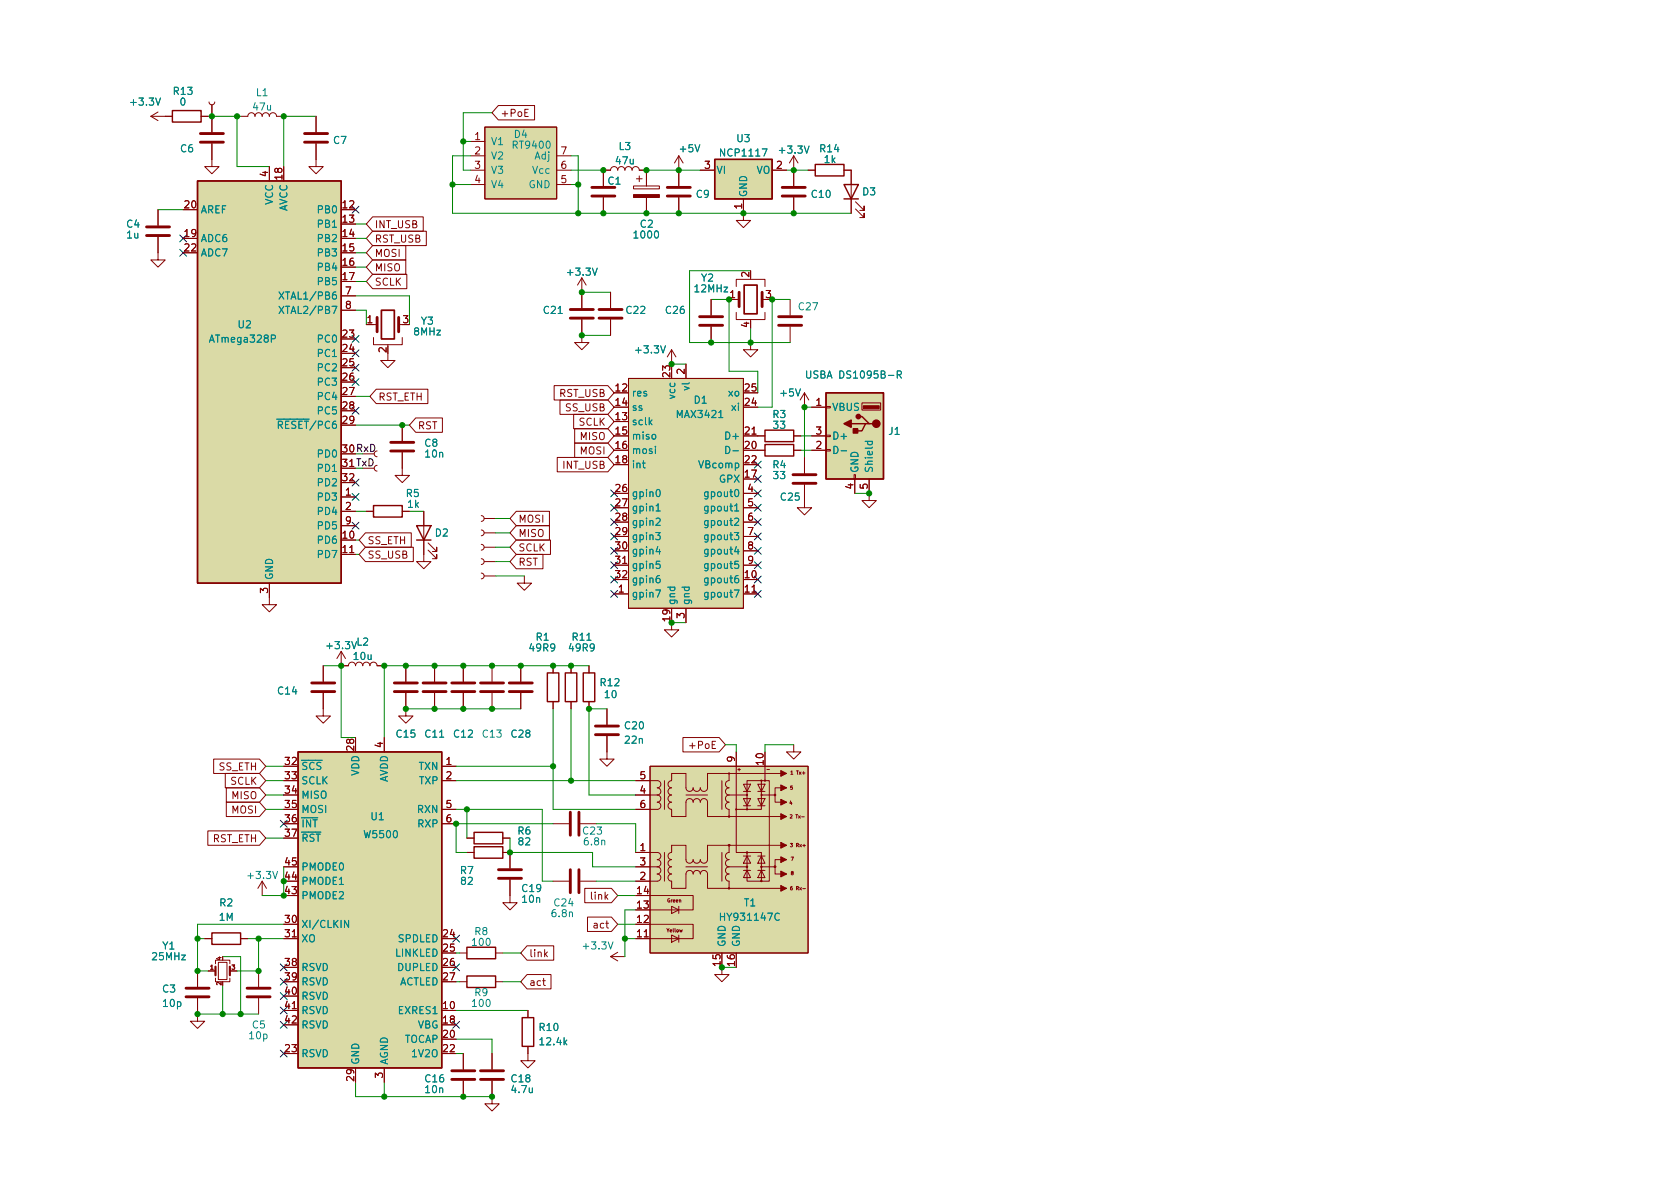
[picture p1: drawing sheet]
<svg xmlns="http://www.w3.org/2000/svg" width="297mm" height="210mm" viewBox="0 0 297 210" stroke-linecap="round" stroke-linejoin="round" font-family="sans-serif">
<g fill="none" stroke="#840000" stroke-width=".25">
<path d="M30.5 19.6h5.1v2h-5.1zM34.9 32h25.4v71.1h-25.4zM126.4 28.2h10.1v7h-10.1zM144.1 29.1h5.1v2h-5.1zM149.2 32.6h2.6l-1.3 2.6zM149.2 35.2h2.6M135.3 76.1h5v2h-5zM135.3 78.6h5v2h-5zM146 69.5h10.2v15.2h-10.2zM150.5 74.9h2.5M151.8 73.7h.6l1.3 1.2h.6M153.7 74.9h-.7l-.6 1.3h-1.3"/>
<path d="M66 89.4h5.1v2h-5.1zM73.7 93h2.5l-1.3 2.5zM73.7 95.5h2.5M96.8 119h2v5.1h-2zM99.9 119h2.1v5.1h-2.1zM103.1 119h2.1v5.1h-2.1zM52.7 133h25.4v55.8h-25.4zM83.8 147.2h5.1v2h-5.1zM83.8 149.7h5.1v2.1h-5.1zM37.5 165h5v2h-5zM82.5 167.5h5.1v2h-5.1zM82.5 172.6h5.1v2h-5.1z"/>
<path d="M92.3 180h2.1v5h-2.1z"/>
</g>
<g fill="none" stroke="#840000" stroke-width=".18">
<path d="M27.9 19.8l-1.2 .8M37 18l.1 .4 .4 .1 .3-.1 .2-.4M37.5 18.6v4.8M88.1 18.7h6.4v2.5h-6.4l-1.1-1.3zM93.4 19.3h-.6v1.3h.6M26.7 20.6l1.2 .7M26.7 20.6h3.8M27.9 37.1v2.8M32.4 37.1h2.5M35.6 20.6h1.2M37.5 25.4v4.1h1.2l-1.2 1.2-1.3-1.2h1.3M42.5 20.6h1.3a.64 .64 0 0 1 .6-.7 .64 .64 0 0 1 .7 .7 .64 .64 0 0 1 .6-.7 .64 .64 0 0 1 .7 .7 .64 .64 0 0 1 .6-.7 .64 .64 0 0 1 .6 .7 .64 .64 0 0 1 .7-.7 .64 .64 0 0 1 .6 .7h1.3"/>
<path d="M47.6 29.5v2.5M50.2 29.5v2.5M55.9 25.4v4.1h1.2l-1.2 1.2-1.3-1.2h1.3M55.9 20.6v2.8M60.3 37.1h2.6M60.3 39.6h2.6M65.9 38.3h8.9v2.6h-8.9l-1.1-1.3zM83.2 30.1h2.5M83.2 25h2.5M83.2 27.6h2.5M83.2 32.6h2.5M85.7 22.5h12.7v12.7h-12.7z"/>
<path d="M95.9 22.5h.1M98.4 30.1h2.6M98.4 27.6h2.6M98.4 32.6h2.6M106.7 32.9v-2.8h1.2a.64 .64 0 0 1 .7-.6 .64 .64 0 0 1 .6 .6 .64 .64 0 0 1 .7-.6 .64 .64 0 0 1 .6 .6 .64 .64 0 0 1 .6-.6 .64 .64 0 0 1 .7 .6 .64 .64 0 0 1 .6-.6 .64 .64 0 0 1 .6 .6h1.3v2.8M106.7 34.9v2.8M112 32.9h4.6v.5h-4.6zM112.5 31.6h1M113 31.1v1M114.3 34.9v2.8M120 27.6v5.3M120 34.9v2.8"/>
<path d="M120 27.6l-.7 1.2M120 27.6l.8 1.2M123.8 30.1h2.6M131.4 35.2v3.8h1.3l-1.3 1.3-1.2-1.3h1.2M136.5 30.1h2.6M140.3 27.6v5.3M140.3 34.9v2.8M140.3 27.6l-.7 1.2M140.3 27.6l.8 1.2M142.9 30.1h1.2M149.2 30.1h1.3v7.6M151.3 37l1.5 1.5v-.8v.8h-.8"/>
<path d="M151.3 35.7l1.5 1.5v-.8v.8h-.8M27.9 41.9v4.1h1.3l-1.3 1.2-1.2-1.2h1.2M32.4 42.2h2.5M32.4 44.7h2.5M60.3 42.2h2.6M60.3 44.7h2.6M60.3 47.2h2.6M60.3 49.8h2.6M60.3 59.9h2.6M60.3 52.3h2.6M60.3 54.9h2.6M64.8 57.4h1.9"/>
<path d="M65.9 43.4h5.8v2.6h-5.8l-1.1-1.3zM65.9 40.9h9.5v2.5h-9.5l-1.1-1.2zM65.9 46h5.8v2.5h-5.8l-1.1-1.3zM65.9 48.5h6v2.5h-6l-1.1-1.2zM66 59.7v1.3h5.1v-1.3M70.5 57.4h.6M102.9 56.5v4.1h1.2l-1.2 1.2-1.3-1.2h1.3M102.9 49.1v5.4M102.9 49.1l-.8 1.3M102.9 49.1l.7 1.3M107.9 51.7v2.8M107.9 56.5v2.8"/>
<path d="M125.7 53v2.7M125.7 57.8v2.8M128.9 53h1.8M130.2 55.2v1.3h5.1v-1.3M130.2 50.7v-1.3h5.1v1.3M132.7 56.5v.3M139.7 53v2.7M139.7 57.8v2.8M60.3 62.5h2.6M60.3 65h2.6M60.3 67.6h2.6M60.3 70.1h2.6"/>
<path d="M60.3 72.6h2.6M60.3 75.2h2.6M66.5 68.8h9.1v2.6h-9.1l-1.1-1.3zM66.7 79.8l-.4 .1-.1 .4 .1 .3 .4 .2M68.6 62.5v1.2h1.2l-1.2 1.3-1.3-1.3h1.3M68.6 61v.2M71.1 75.2v2.8M73.5 73.9h4.7v2.5h-4.7l-1.1-1.2zM98 68.2h9.5l1.1 1.3-1.1 1.2h-9.5zM99 70.7h8.5l1.1 1.3-1.1 1.3h-8.5zM101.4 73.3h6.1l1.1 1.2-1.1 1.3h-6.1zM101.6 78.4h5.9l1.1 1.2-1.1 1.3h-5.9z"/>
<path d="M101.6 75.8h5.9l1.1 1.3-1.1 1.3h-5.9zM108.6 77.1h2.5M108.6 72h2.5M108.6 79.6h2.5M108.6 69.5h2.5M108.6 74.5h2.5M111.1 66.9h20.3v40.7h-20.3zM112.4 68.2h.1M118.7 61.8l-.7 1.3M118.7 61.8v5.1M118.7 61.8l.8 1.3M121.3 64.4v2.5"/>
<path d="M131.4 77.1h3.9M131.4 72h2.6M131.4 79.6h3.9M131.4 69.5h2.6M132.7 60.6v1.2h1.3l-1.3 1.3-1.3-1.3h1.3M133 76.8h.7M140.3 77.1h1.3M140.3 79.6h1.3M142.2 69.5l-.7 1.2M142.2 69.5v2.5M142.2 69.5l.8 1.2M143.5 77.1h2.5"/>
<path d="M143.5 72h2.5M143.5 79.6h2.5M146 79.5h.8v.3h-.8zM146 77h.8v.2h-.8zM146 71.9h.8v.2h-.8zM152.4 71.2h3.3v1.3h-3.3zM60.3 87.9h2.6M60.3 95.5h2.6M60.3 98h2.6M60.3 90.4h2.6M60.3 85.3h2.6M60.3 93h2.6"/>
<path d="M61.8 97.7h.8M64.6 94.2h8.1v2.6h-8.1l-1.1-1.3zM64.6 96.8h8.5v2.5h-8.5l-1.1-1.3zM64.8 90.4h1.2M66.7 82.3l-.4 .1-.1 .4 .1 .4 .4 .1M71.1 80v4.1h1.3l-1.3 1.2-1.3-1.2h1.3M71.1 90.4h1.3M74.9 90.4v8.9h1.3l-1.3 1.3-1.2-1.3h1.2M75.7 97.3l1.5 1.5v-.8v.8h-.7M75.7 96l1.5 1.5v-.7v.7h-.7M85.1 96.3l.3 .1 .2 .4-.2 .3-.3 .2M85.1 91.2l.3 .1 .2 .4-.2 .3-.3 .2"/>
<path d="M85.1 93.7l.3 .2 .2 .3-.2 .4-.3 .1M85.1 98.8l.3 .1 .2 .4-.2 .4-.3 .1M85.6 96.8h2M85.6 91.7h2M85.6 94.2h2M85.6 99.3h2M91.3 98h4.7v2.6h-4.7l-1.1-1.3zM91.3 95.5h6v2.5h-6l-1.1-1.2zM91.3 90.4h5.8v2.6h-5.8l-1.1-1.3zM91.3 93h5.8v2.5h-5.8l-1.1-1.3zM98.5 80.9h9l1.1 1.3-1.1 1.2h-9zM108.6 82.2h2.5"/>
<path d="M108.6 87.2h2.5M108.6 89.8h2.5M108.6 92.3h2.5M108.6 94.9h2.5M108.6 97.4h2.5M108.6 99.9h2.5M110.1 99.6h.7M131.4 84.7h2.6M131.4 82.2h2.6M131.4 87.2h2.6M131.4 89.8h2.6M131.4 92.3h2.6"/>
<path d="M131.4 94.9h2.6M131.4 97.4h2.6M131.4 99.9h2.6M142.2 85.7v4.1h1.3l-1.3 1.3-1.2-1.3h1.2M142.2 80.9v2.8M151 83.9h.3v.8h-.3zM151.1 84.7v2.5M153.7 84.7v3.8h1.2l-1.2 1.3-1.3-1.3h1.3M47.6 103.1v3.8h1.3l-1.3 1.3-1.2-1.3h1.2M57.1 117.7v2.8M60.3 115.2v2.5h1.3a.64 .64 0 0 1 .6-.6 .64 .64 0 0 1 .7 .6M60.3 115.2l-.7 1.3"/>
<path d="M60.3 115.2l.8 1.3M65.4 117.7a.64 .64 0 0 1 .6-.6 .64 .64 0 0 1 .7 .6h1.2M71.8 117.7v2.8M76.8 117.7v2.8M81.9 117.7v2.8M85.1 101.3l.3 .2 .2 .3-.2 .4-.3 .2M85.6 101.8h2M87 117.7v2.8M92.1 117.7v2.8M92.7 101.8v1.3h1.3l-1.3 1.3-1.3-1.3h1.3M97.8 117.7v1.3M101 117.7v1.3"/>
<path d="M104.1 117.7v1.3M108.6 105h2.5M108.6 102.5h2.5M118.7 107.6v3.8h1.3l-1.3 1.2-1.2-1.2h1.2M121.3 107.6v2.5M131.4 105h2.6M131.4 102.5h2.6M133 104.7h.7M37.8 134.2h8.1l1.1 1.3-1.1 1.3h-8.1zM39.8 136.8h6.1l1.1 1.2-1.1 1.3h-6.1zM40 139.3h5.9l1.1 1.3-1.1 1.3h-5.9zM50.2 135.5h2.5"/>
<path d="M50.2 138h2.5M57.1 122.5v4.1h1.3l-1.3 1.3-1.2-1.3h1.2M62.9 130.4v2.6M67.9 130.4v2.6M71.8 122.5v4.1h1.2l-1.2 1.3-1.3-1.3h1.3M76.8 122.5v2.8M78.1 135.5h2.5M78.1 138h2.5M81.9 122.5v2.8M87 122.5v2.8M92.1 122.5v2.8M97.8 124.1v1.2"/>
<path d="M101 124.1v1.2M104.1 124.1v1.2M107.3 130.2v4h1.3l-1.3 1.3-1.3-1.3h1.3M107.3 125.3v2.8M112.4 138h3.8a.64 .64 0 0 1 .6 .7 .64 .64 0 0 1-.6 .6 .64 .64 0 0 1 .6 .6 .64 .64 0 0 1-.6 .7M114.9 135.5h28v33h-28zM117.5 138v5.1M118.7 136.8h2.6v2.5a.64 .64 0 0 0 .6 .6 .64 .64 0 0 0 .7-.6 .64 .64 0 0 0 .6 .6 .64 .64 0 0 0 .6-.6 .64 .64 0 0 0 .7 .6 .64 .64 0 0 0 .6-.6v-2.5h3.8l-.1 1.2a.63 .63 0 0 0-.5 .7 .63 .63 0 0 0 .6 .6 .64 .64 0 0 0-.6 .6 .64 .64 0 0 0 .6 .7 .64 .64 0 0 0-.6 .6 .64 .64 0 0 0 .6 .7 .64 .64 0 0 0-.6 .6 .64 .64 0 0 0 .6 .6v1.3h-3.8v-2.6a.63 .63 0 0 0-.7-.6 .63 .63 0 0 0-.6 .7 .64 .64 0 0 0-.6-.7 .64 .64 0 0 0-.6 .7 .64 .64 0 0 0-.7-.7 .64 .64 0 0 0-.6 .7v2.5h-2.6v-1.3a.64 .64 0 0 1-.6-.6 .64 .64 0 0 1 .6-.6 .64 .64 0 0 1-.6-.7 .64 .64 0 0 1 .6-.6 .64 .64 0 0 1-.6-.7 .64 .64 0 0 1 .6-.6 .64 .64 0 0 1-.6-.6 .64 .64 0 0 1 .6-.7zM120.7 130.4h6.5l1.1 1.3-1.1 1.3h-6.5zM126.5 131.1h-.6v1.3h.6M127.6 138v5.1M128.9 136.8h10.2"/>
<path d="M130.2 133v10.1M131.4 138.7h1.3l-.6 1.2zM131.4 139.9h1.3M132.1 138h2.5v5.1h-2.5zM134 138.7h1.3l-.7 1.2zM134 139.9h1.3M134.7 138h1.3v17.8h-1.5M135.3 133v5M135.6 136.1h.4M139.1 139.3h-2.1v2.6h2.1M140.3 131.7v1.3h1.3l-1.3 1.2-1.2-1.2h1.2M36.7 146.9h9.2l1.1 1.3-1.1 1.3h-9.2z"/>
<path d="M40 141.9h5.9l1.1 1.2-1.1 1.3h-5.9zM46.4 155.8l-.8 1.3M46.4 155.8v2.6M46.4 155.8l.7 1.3M50.2 145.7h2.5M50.2 155.8h2.5M50.2 148.2h2.5M50.2 140.6h2.5M50.2 143.1h2.5M50.2 158.4h2.5M50.2 153.3h2.5M78.1 145.7h2.5"/>
<path d="M78.1 143.1h2.5M82.5 148.2h1.3M82.5 150.7h1.3M88.9 148.2h1.3M88.9 150.7h1.3v2.8M90.2 155.6v4h1.2l-1.2 1.3-1.3-1.3h1.3M97.8 145.7h2.8M97.8 155.8h2.8M102.6 145.7h2.8M102.6 155.8h2.8M103.4 157.1h4.7l1.1 1.3-1.1 1.2h-4.7zM107.1 158.5l.4 .5"/>
<path d="M107.5 158.2l-.5 .5M112.4 150.7h3.8a.64 .64 0 0 1 .6 .7 .64 .64 0 0 1-.6 .6 .64 .64 0 0 1 .6 .6 .64 .64 0 0 1-.6 .7M112.4 158.4h10.2v2.5h-10.2M112.4 140.6h3.8M112.4 153.3h3.8M116.2 153.3a.64 .64 0 0 1 .6 .6 .64 .64 0 0 1-.6 .7 .64 .64 0 0 1 .6 .6 .64 .64 0 0 1-.6 .6h-3.8M116.2 140.6a.64 .64 0 0 1 .6 .6 .64 .64 0 0 1-.6 .7 .64 .64 0 0 1 .6 .6 .64 .64 0 0 1-.6 .6h-3.8M117.5 150.7v5.1zM121.3 154.6a.64 .64 0 0 1 .6-.7 .64 .64 0 0 1 .7 .7 .64 .64 0 0 1 .6-.7 .64 .64 0 0 1 .6 .7 .64 .64 0 0 1 .7-.7 .64 .64 0 0 1 .6 .7M121.3 140.6h3.8M121.3 153.3h3.8M127.6 150.7v5.1"/>
<path d="M128.9 153.3a.64 .64 0 0 1-.6-.7 .64 .64 0 0 1 .6-.6 .64 .64 0 0 1-.6-.6 .64 .64 0 0 1 .6-.7v-1.2h-3.8v2.5a.64 .64 0 0 1-.6 .6 .64 .64 0 0 1-.7-.6 .64 .64 0 0 1-.6 .6 .64 .64 0 0 1-.6-.6 .64 .64 0 0 1-.7 .6 .64 .64 0 0 1-.6-.6v-2.5h-2.6v1.2a.64 .64 0 0 0-.6 .7 .64 .64 0 0 0 .6 .6 .64 .64 0 0 0-.6 .6 .64 .64 0 0 0 .6 .7 .64 .64 0 0 0-.6 .6 .64 .64 0 0 0 .6 .7 .64 .64 0 0 0-.6 .6 .64 .64 0 0 0 .6 .6v1.3h2.6v-2.5M128.9 153.3a.64 .64 0 0 0-.6 .6 .64 .64 0 0 0 .6 .7 .64 .64 0 0 0-.6 .6 .64 .64 0 0 0 .6 .6v1.3h-3.8v-2.5M128.9 140.6h3.2M128.9 153.3h3.2M128.9 157.1h10.2M128.9 149.5h10.2M128.9 144.4h10.2M130.2 143.1v7.6h2M130.2 143.1h2M131.4 141.2h1.3l-.6 1.3zM131.4 153.9h1.3M131.4 151.4h1.3"/>
<path d="M131.4 142.5h1.3M132.1 153.9l.6 1.3h-1.3zM132.1 151.4l.6 1.2h-1.3zM132.1 150.7h2.5v5.1h-2.5zM134 141.2h1.3l-.7 1.3zM134 153.9h1.3M134 151.4h1.3M134 142.5h1.3M134.6 153.9l.7 1.3h-1.3zM134.6 151.4l.7 1.2h-1.3zM134.7 140.6h2.3M134.7 153.3h2.3"/>
<path d="M139.1 152h-2.1v2.6h2.1M141.7 144.4h.5M141.9 157.1h.5M34.9 176.5v4.1h1.3l-1.3 1.3-1.2-1.3h1.2M34.9 171.7v2.8M36.2 166h1.3M36.8 171.7h1.3M38.1 173v.6h2.5v-.6M38.1 170.4v-.6h2.5v.6M38.6 170.2h1.5v3h-1.5zM40.6 171.7h1.3M42.5 166h1.3"/>
<path d="M45.7 171.7v2.8M45.7 176.5v2.8M50.2 166h2.5M50.2 178.7h2.5M50.2 171.1h2.5M50.2 173.6h2.5M50.2 163.4h2.5M50.2 176.1h2.5M51.7 165.7h.7M51.7 178.4h.7M78.1 166h2.5M78.1 168.5h2.5"/>
<path d="M78.1 178.7h2.5M78.1 171.1h2.5M78.1 173.6h2.5M81.3 168.5h1.2M81.3 173.6h1.2M87.6 168.5h1.3M87.6 173.6h1.3M93.2 167.3h4.7v2.5h-4.7l-1.1-1.3zM93.2 172.3h4.2v2.6h-4.2l-1.1-1.3zM93.3 178.7v1.3M96.4 168.7l.4 .5M96.8 168.3l-.5 .5"/>
<path d="M103.9 162.2h4.2l1.1 1.2-1.1 1.3h-4.2zM107.9 169.2l1.3 .7M107.9 169.2h2.6M109.2 168.4l-1.3 .8M112.4 163.4h10.2v2.6h-10.2M113.9 165.7h.7M118.7 165.3l1.3 .7-1.3 .6zM118.7 160.3l1.3 .6-1.3 .6zM120 160.3v1.2M120 165.3v1.3M120.2 164.4l.1 .4 .1-.3 .1 .3 .1-.4M127.6 168.5v3.8h1.3l-1.3 1.3-1.2-1.3h1.2"/>
<path d="M130.2 168.5h.1M130.2 168.5v2.6M50.2 181.2h2.5M50.2 186.3h2.5M62.9 188.8v2.6M67.9 188.8v2.6M78.1 181.2h2.5M78.1 183.8h2.5M78.1 186.3h2.5M81.9 186.3v2.8M81.9 191.1v2.8M87 191.1v4.1h1.3l-1.3 1.3-1.3-1.3h1.3"/>
<path d="M87 186.3v2.8M93.3 185v2.6h1.3l-1.3 1.2-1.2-1.2h1.2"/>
<circle cx="128.9" cy="136.8" r=".1"/>
<circle cx="134.6" cy="138" r=".1"/>
<circle cx="135.3" cy="138" r=".1"/>
<circle cx="128.9" cy="157.1" r=".13"/>
<circle cx="128.9" cy="144.4" r=".13"/>
<circle cx="128.9" cy="149.5" r=".15"/>
<circle cx="130.2" cy="143.1" r=".1"/>
<circle cx="132.1" cy="150.7" r=".13"/>
<circle cx="132.1" cy="143.1" r=".1"/>
<circle cx="132.1" cy="140.6" r=".1"/>
<circle cx="134.6" cy="155.8" r=".13"/>
<circle cx="134.6" cy="140.6" r=".1"/>
<circle cx="137" cy="153.3" r=".15"/>
<circle cx="137" cy="140.6" r=".13"/>
</g>
<path d="M38.1 170.9v1.6M40.6 170.9v1.6" fill="none" stroke="#840000" stroke-width=".38"/>
<g fill="none" stroke="#008484" stroke-width=".18">
<path d="M27.5 17.3l.5 1.3 .4-1.3M96.7 25.1l.2-.1a.68 .68 0 0 1 .4 .6 .68 .68 0 0 1-.4 .6l-.2-.1-.1-.4zM122.9 25.6l.4 1.3 .4-1.3M134.8 26.3h.8l-.5 1.3M142.2 25.8l.4 1.3 .5-1.3M48 59.9l.6-.1 .1-.1-.1-.3-.6-.2v1.3M58.7 54.2h.9l-.6 1.2M59.4 51.6l-.4 .1a.85 .85 0 0 0 0 1.2l.4-.1 .1-.5-.2-.2h-.3l-.2 .2M98.7 55.4h.7M104.7 47.4l.5 1.3 .4-1.3M115.8 40.9l.2-.1a.68 .68 0 0 1 .5 .7 .68 .68 0 0 1-.5 .6l-.2-.1-.1-.4zM48.9 74.1h5.8"/>
<path d="M115.3 76.9l.2-.1 .4 .1v.5l-.1 .2-.3 .1-.2-.2zM115.9 78.9v.1M115.9 79.4v.8M116.8 61.1l.4 1.3 .5-1.3M127.1 72.9l.3-.3v1.2M127.1 73.8h.7M129.6 79.7h1M140.7 68.8l.4 1.2 .4-1.2M148.7 79.7h1M153 78h1.2M153.5 78l-.1 .4 .2 .3 .6-.2v-.5M158.6 66.3l.7-.1 .1-.2-.1-.3-.7-.1v1.3"/>
<path d="M159 66.3l.4 .6M115.9 94.2h.8l-.4 .5 .4 .1v.5l-.2 .1-.6-.1M116 89.5l.4-.4v1.3M116 91.7l.5-.1 .2 .4-.8 .9h.8M116 90.4h.7M116.2 86.6l.1-.1a.68 .68 0 0 1 .4 .7 .68 .68 0 0 1-.4 .6 .84 .84 0 0 1-.1-1.2zM116.3 96.6l-.3 1h.8M116.6 97.1v.9M116.7 99.2h-.6l-.1 .7 .2-.2 .4 .1 .1 .2v.4l-.2 .1-.5-.1M129.8 94.2h.8l-.4 .5 .4 .1v.5l-.2 .1-.6-.1M129.9 89.5l.4-.4v1.3M129.9 91.7l.5-.1 .2 .4-.8 .9h.8"/>
<path d="M129.9 90.4h.7M130 82l.4-.1 .2 .2-.1 .6h-.5M130 86.7l.2-.2a.68 .68 0 0 1 .4 .7 .68 .68 0 0 1-.4 .6l-.2-.1-.1-.4zM130.2 96.6l-.3 1h.8M130.5 97.1v.9M130.6 99.2h-.6l-.1 .7 .2-.2 .4 .1 .1 .2v.4l-.2 .1-.5-.1M62.2 113.5l.4 1.2 .4-1.2M103.8 113.2h.7M115.9 104.3h.9l-.6 1.3M116.6 101.8h-.4a.86 .86 0 0 0 0 1.3l.5-.2v-.4l-.2-.2h-.3l-.2 .2M129.8 104.3h.9l-.6 1.3M130.5 101.8h-.4a.85 .85 0 0 0 0 1.3l.5-.2v-.4l-.2-.2h-.3l-.2 .2"/>
<path d="M53.3 134.4h3.7M77.7 130.4h.8M48.2 154.1l.5 1.3 .4-1.3M106.4 148.7l.2-.1h.3v.8M61.6 162.7v1.3l-.7-1.3v1.3M100.7 161.4l.2-.1h.3v.8M107.5 166.6l.5 1.2 .4-1.2M137.8 161.6a.6 .6 0 0 0-.9 .4 .6 .6 0 0 0 .6 .7l.3-.1M93.6 192.4v.8h.3l.2-.1M94.1 192.4v.8M99.9 184.3l.3 .5M100.2 183.9l-.5 .5"/>
</g>
<g fill="#dadaa6" stroke="#dadaa6" stroke-width=".18">
<path d="M146 69.5h10.2v15.2h-10.2z"/>
<path d="M34.9 32h25.4v71.1h-25.4z"/>
<path d="M126.4 28.2h10.1v7h-10.1z"/>
<path d="M52.7 133h25.4v55.8h-25.4z"/>
<path d="M111.1 66.9h20.3v40.7h-20.3z"/>
<path d="M114.9 135.5h28v33h-28z"/>
<path d="M85.7 22.5h12.7v12.7h-12.7z"/>
</g>
<g fill="#840000" stroke="#840000" stroke-width=".25">
<path d="M149.2 74.9l1.3-.6v1.3z"/>
<path d="M150.9 75.8h.7v.8h-.7z"/>
<circle cx="154.9" cy="74.9" r=".63"/>
<circle cx="151.8" cy="73.7" r=".38"/>
</g>
<g fill="#840000" stroke="#840000" stroke-width=".18">
<path d="M152.7 71.7h2.7v.6h-2.7z"/>
<path d="M112 34.4h4.6v.5h-4.6z"/>
<path d="M138 156.6l1.1 .5-1.1 .5z"/>
<path d="M138 154l1.1 .6-1.1 .5z"/>
<path d="M138 151.5l1.1 .5-1.1 .5z"/>
<path d="M138 149l1.1 .5-1.1 .5z"/>
<path d="M138 143.9l1.1 .5-1.1 .5z"/>
<path d="M138 141.3l1.1 .6-1.1 .5z"/>
<path d="M138 138.8l1.1 .5-1.1 .5z"/>
<path d="M138 136.3l1.1 .5-1.1 .5z"/>
<circle cx="132.1" cy="153.3" r=".13"/>
<circle cx="134.6" cy="153.3" r=".13"/>
</g>
<g fill="none" stroke="#840000" stroke-width=".51">
<path d="M35.4 25.1h4.1M35.4 23.6h4.1M53.8 25.1h4.1M53.8 23.6h4.1M104.6 34.7h4.1M104.6 33.1h4.1M118 34.7h4M118 33.1h4M138.3 34.7h4.1M138.3 33.1h4.1M25.9 41.7h4.1M25.9 40.1h4.1"/>
<path d="M66.7 56.1v2.6M70.5 56.1v2.6M100.8 56.3h4.1M100.8 54.7h4.1M105.9 56.3h4.1M105.9 54.7h4.1M123.7 57.5h4.1M123.7 56h4.1M130.7 51.7v2.5M134.7 51.7v2.5M137.7 57.5h4M137.7 56h4"/>
<path d="M69.1 79.8h4.1M69.1 78.2h4.1M140.2 85.5h4.1M140.2 83.9h4.1M55.1 122.3h4.1M55.1 120.8h4.1M69.7 122.3h4.1M69.7 120.8h4.1M74.8 122.3h4.1M74.8 120.8h4.1M79.9 122.3h4M79.9 120.8h4"/>
<path d="M85 122.3h4M85 120.8h4M90 122.3h4.1M90 120.8h4.1M105.3 129.9h4M105.3 128.4h4M88.1 155.3h4.1M88.1 153.8h4.1M100.8 143.6v4.1M100.8 153.8v4.1M102.4 143.6v4.1M102.4 153.8v4.1"/>
<path d="M32.9 176.3h4.1M32.9 174.7h4.1M43.7 176.3h4.1M43.7 174.7h4.1M79.9 190.9h4M79.9 189.4h4M85 190.9h4M85 189.4h4"/>
</g>
<path d="M67.4 54.9h2.3v5h-2.3zM131.6 50.4h2.3v5.1h-2.3z" fill="none" stroke="#840000" stroke-width=".3"/>
<g fill="none" stroke="#008400" stroke-width=".18">
<path d="M87 19.9h-5.1v10.2h1.3M27.9 37.1h4.5M36.8 20.6h5.7M41.9 20.6v8.9h5.7M55.9 20.6h-5.7v8.9M62.9 39.6h1.9M80 32.6h3.2M81.9 25h1.3M83.2 27.6h-3.2v10.1h70.5M101 27.6h1.2v10.1M101 32.6h1.2M101 30.1h5.7"/>
<path d="M114.3 30.1h9.5M139.1 30.1h3.8M62.9 47.2h1.9M62.9 42.2h1.9M62.9 44.7h1.9M62.9 49.8h1.9M62.9 54.9h1.9v2.5M62.9 52.3h9.5v5.1M102.9 51.7h5M102.9 59.3h5M125.7 53h3.2v12.7h5.1v3.8M132.7 47.9h-10.8v12.7h17.8"/>
<path d="M132.7 58v2.6M139.7 53h-3.2v19h-2.5M62.9 75.2h9.5M62.9 70.1h2.5M118.7 64.4h2.6M141.6 79.6h1.9M141.6 77.1h1.9M143.5 72h-1.3v8.9M62.9 90.4h1.9M62.9 98h.6M62.9 95.5h.6M72.4 90.4h2.5"/>
<path d="M87.6 99.3h2.6M87.6 96.8h2.6M87.6 94.2h2.6M87.6 91.7h2.6M151.1 87.2h2.6M57.1 117.7h3.2v12.7h2.6M87.6 101.8h5.1M104.1 117.7h-36.2v12.7M118.7 110.1h2.6M47 135.5h3.2M47 138h3.2M71.8 125.3h20.3"/>
<path d="M80.6 135.5h17.2M80.6 138h31.8M97.8 125.3v17.8h14.6M101 125.3v12.7M107.3 125.3h-3.2v15.3h8.3M128.3 131.7h1.9v1.3M140.3 131.7h-5v1.3M47 148.2h3.2M47 140.6h3.2M47 143.1h3.2M50.2 153.3v5.1h-3.8M80.6 143.1h15.3v12.7h1.9"/>
<path d="M82.5 143.1v5.1M90.2 148.2v2.5h14.6v2.6h7.6M97.8 145.7h-17.2v5h1.9M105.4 145.7h7v5M105.4 155.8h7M109.2 158.4h3.2M34.9 166h1.3M34.9 179.3h10.8M39.4 169.2h3.1v10.1M39.4 174.2v5.1M43.8 166h6.4M45.7 166v5.7h-3.8"/>
<path d="M50.2 163.4h-15.3v8.3h1.9M80.6 173.6h.7M80.6 168.5h.7M80.6 178.7h12.7M88.9 173.6h3.2M88.9 168.5h3.2M109.2 163.4h3.2M110.5 166h1.9M112.4 160.9h-1.9v8.3M127.6 171.1h2.6M62.9 191.4v2.5h24.1M67.9 191.4v2.5"/>
<path d="M80.6 183.8h6.4v2.5M80.6 186.3h1.3"/>
</g>
<g fill="none" stroke="#000084" stroke-width=".18">
<path d="M62.3 36.5l1.2 1.2M63.5 36.5l-1.2 1.2M31.8 41.5l1.2 1.3M31.8 44.1l1.2 1.2M33 41.5l-1.2 1.3M33 44.1l-1.2 1.2M62.3 59.3l1.2 1.2M63.5 59.3l-1.2 1.2M62.3 64.4l1.2 1.2M62.3 61.9l1.2 1.2M62.3 66.9l1.2 1.3M62.3 72l1.2 1.2"/>
<path d="M63.5 64.4l-1.2 1.2M63.5 61.9l-1.2 1.2M63.5 66.9l-1.2 1.3M63.5 72l-1.2 1.2M62.3 87.3l1.2 1.2M62.3 84.7l1.2 1.2M62.3 92.3l1.2 1.3M63.5 87.3l-1.2 1.2M63.5 84.7l-1.2 1.2M63.5 92.3l-1.2 1.3M108 94.3l1.2 1.2M108 96.8l1.2 1.2"/>
<path d="M108 86.6l1.2 1.3M108 91.7l1.2 1.2M108 89.2l1.2 1.2M108 99.3l1.2 1.3M109.2 94.3l-1.2 1.2M109.2 96.8l-1.2 1.2M109.2 86.6l-1.2 1.3M109.2 91.7l-1.2 1.2M109.2 89.2l-1.2 1.2M109.2 99.3l-1.2 1.3M133.4 84.1l1.2 1.2M133.4 96.8l1.2 1.2"/>
<path d="M133.4 94.3l1.2 1.2M133.4 99.3l1.2 1.3M133.4 81.6l1.2 1.2M133.4 89.2l1.2 1.2M133.4 91.7l1.2 1.2M133.4 86.6l1.2 1.3M134.6 84.1l-1.2 1.2M134.6 96.8l-1.2 1.2M134.6 94.3l-1.2 1.2M134.6 99.3l-1.2 1.3M134.6 81.6l-1.2 1.2M134.6 89.2l-1.2 1.2"/>
<path d="M134.6 91.7l-1.2 1.2M134.6 86.6l-1.2 1.3M108 101.9l1.2 1.2M108 104.4l1.2 1.2M109.2 101.9l-1.2 1.2M109.2 104.4l-1.2 1.2M133.4 104.4l1.2 1.2M133.4 101.9l1.2 1.2M134.6 104.4l-1.2 1.2M134.6 101.9l-1.2 1.2M49.6 145.1l1.2 1.2M50.8 145.1l-1.2 1.2"/>
<path d="M49.6 170.5l1.2 1.2M49.6 173l1.2 1.2M49.6 175.5l1.2 1.3M49.6 178.1l1.2 1.2M50.8 178.1l-1.2 1.2M50.8 175.5l-1.2 1.3M50.8 170.5l-1.2 1.2M50.8 173l-1.2 1.2M80 170.5l1.3 1.2M80 165.4l1.3 1.2M81.3 170.5l-1.3 1.2M81.3 165.4l-1.3 1.2"/>
<path d="M49.6 185.7l1.2 1.2M49.6 180.6l1.2 1.2M50.8 185.7l-1.2 1.2M50.8 180.6l-1.2 1.2M80 180.6l1.3 1.2M81.3 180.6l-1.3 1.2"/>
</g>
<g fill="#008400" stroke="#008400" stroke-width=".18">
<circle cx="67.9" cy="193.9" r=".46"/>
<circle cx="81.9" cy="193.9" r=".46"/>
<circle cx="87" cy="193.9" r=".46"/>
<circle cx="90.2" cy="150.7" r=".46"/>
<circle cx="110.5" cy="166" r=".46"/>
<circle cx="101" cy="138" r=".46"/>
<circle cx="127.6" cy="171.1" r=".46"/>
<circle cx="34.9" cy="166" r=".46"/>
<circle cx="34.9" cy="171.7" r=".46"/>
<circle cx="45.7" cy="171.7" r=".46"/>
<circle cx="42.5" cy="179.3" r=".46"/>
<circle cx="34.9" cy="179.3" r=".46"/>
<circle cx="39.4" cy="179.3" r=".46"/>
<circle cx="50.2" cy="158.4" r=".46"/>
<circle cx="50.2" cy="155.8" r=".46"/>
<circle cx="45.7" cy="166" r=".46"/>
<circle cx="97.8" cy="135.5" r=".46"/>
<circle cx="97.8" cy="117.7" r=".46"/>
<circle cx="92.1" cy="117.7" r=".46"/>
<circle cx="82.5" cy="143.1" r=".46"/>
<circle cx="80.6" cy="145.7" r=".46"/>
<circle cx="87" cy="117.7" r=".46"/>
<circle cx="87" cy="125.3" r=".46"/>
<circle cx="101" cy="117.7" r=".46"/>
<circle cx="104.1" cy="125.3" r=".46"/>
<circle cx="60.3" cy="117.7" r=".46"/>
<circle cx="81.9" cy="117.7" r=".46"/>
<circle cx="81.9" cy="125.3" r=".46"/>
<circle cx="76.8" cy="117.7" r=".46"/>
<circle cx="76.8" cy="125.3" r=".46"/>
<circle cx="71.8" cy="117.7" r=".46"/>
<circle cx="71.8" cy="125.3" r=".46"/>
<circle cx="67.9" cy="117.7" r=".46"/>
<circle cx="71.1" cy="75.2" r=".46"/>
<circle cx="37.5" cy="20.6" r=".46"/>
<circle cx="153.7" cy="87.2" r=".46"/>
<circle cx="118.7" cy="110.1" r=".46"/>
<circle cx="142.2" cy="72" r=".46"/>
<circle cx="118.7" cy="64.4" r=".46"/>
<circle cx="125.7" cy="60.6" r=".46"/>
<circle cx="132.7" cy="60.6" r=".46"/>
<circle cx="114.3" cy="37.7" r=".46"/>
<circle cx="102.9" cy="59.3" r=".46"/>
<circle cx="102.9" cy="51.7" r=".46"/>
<circle cx="102.2" cy="37.7" r=".46"/>
<circle cx="120" cy="30.1" r=".46"/>
<circle cx="120" cy="37.7" r=".46"/>
<circle cx="136.5" cy="53" r=".46"/>
<circle cx="128.9" cy="53" r=".46"/>
<circle cx="140.3" cy="37.7" r=".46"/>
<circle cx="106.7" cy="30.1" r=".46"/>
<circle cx="114.3" cy="30.1" r=".46"/>
<circle cx="106.7" cy="37.7" r=".46"/>
<circle cx="131.4" cy="37.7" r=".46"/>
<circle cx="140.3" cy="30.1" r=".46"/>
<circle cx="41.9" cy="20.6" r=".46"/>
<circle cx="81.9" cy="25" r=".46"/>
<circle cx="50.2" cy="20.6" r=".46"/>
<circle cx="102.2" cy="32.6" r=".46"/>
<circle cx="80" cy="32.6" r=".46"/>
</g>
<g font-size="1.8" fill="#008484">
<text x="30.4" y="17.1">R13</text>
<text x="45.2" y="17.4">L1</text>
<text x="22.7" y="19.1">+3.3V</text>
<text x="31.7" y="19.1">0</text>
<text x="44.5" y="19.9">47u</text>
<text x="31.8" y="27.3">C6</text>
<text x="58.8" y="25.8">C7</text>
<text x="86.7" y="26">V1</text>
<text x="86.7" y="28.6">V2</text>
<text x="90.4" y="26.7">RT9400</text>
<text x="90.8" y="24.8">D4</text>
<text x="94.4" y="28.6">Adj</text>
<text x="108.6" y="29.4">47u</text>
<text x="109.3" y="26.9">L3</text>
<text x="119.9" y="27.3">+5V</text>
<text x="127" y="28">NCP1117</text>
<text x="130.1" y="25.5">U3</text>
<text x="137.4" y="27.5">+3.3V</text>
<text x="144.7" y="27.3">R14</text>
<text x="145.6" y="29.2">1k</text>
<text x="86.7" y="31.1">V3</text>
<text x="86.7" y="33.7">V4</text>
<text x="93.4" y="33.7">GND</text>
<text x="94" y="31.1">Vcc</text>
<text x="107.3" y="33">C1</text>
<text x="122.9" y="35.4">C9</text>
<text x="126.6" y="31.1">VI</text>
<text x="132.5" y="34.9" transform="rotate(-90 132.5 34.9)">GND</text>
<text x="133.7" y="31.1">VO</text>
<text x="143.3" y="35.4">C10</text>
<text x="152.4" y="34.9">D3</text>
<text x="22.2" y="40.6">C4</text>
<text x="35.4" y="38.1">AREF</text>
<text x="48.6" y="36.3" transform="rotate(-90 48.6 36.3)">VCC</text>
<text x="51.2" y="37.4" transform="rotate(-90 51.2 37.4)">AVCC</text>
<text x="55.9" y="38.1">PB0</text>
<text x="55.9" y="40.6">PB1</text>
<text x="113" y="40.6">C2</text>
<text x="22.2" y="42.5">1u</text>
<text x="35.4" y="43.2">ADC6</text>
<text x="35.4" y="45.7">ADC7</text>
<text x="55.9" y="43.2">PB2</text>
<text x="55.9" y="45.7">PB3</text>
<text x="111.8" y="42.5">1000</text>
<text x="49.1" y="53.3">XTAL1/PB6</text>
<text x="55.9" y="48.3">PB4</text>
<text x="55.9" y="50.8">PB5</text>
<text x="100" y="49.1">+3.3V</text>
<text x="122.5" y="52.1">12MHz</text>
<text x="123.9" y="50.2">Y2</text>
<text x="41.9" y="58.4">U2</text>
<text x="49.1" y="55.9">XTAL2/PB7</text>
<text x="73" y="59.7">8MHz</text>
<text x="74.3" y="57.8">Y3</text>
<text x="95.9" y="55.9">C21</text>
<text x="110.5" y="55.9">C22</text>
<text x="117.5" y="55.9">C26</text>
<text x="141" y="55.2">C27</text>
<text x="36.8" y="61">ATmega328P</text>
<text x="55.9" y="61">PC0</text>
<text x="55.9" y="63.5">PC1</text>
<text x="112" y="62.9">+3.3V</text>
<text x="55.9" y="66">PC2</text>
<text x="55.9" y="68.6">PC3</text>
<text x="55.9" y="71.1">PC4</text>
<text x="111.6" y="70.5">res</text>
<text x="119.8" y="70.7" transform="rotate(-90 119.8 70.7)">vcc</text>
<text x="122.3" y="69.2" transform="rotate(-90 122.3 69.2)">vl</text>
<text x="122.6" y="71.8">D1</text>
<text x="128.6" y="70.5">xo</text>
<text x="137.7" y="70.5">+5V</text>
<text x="142.2" y="67.3">USBA DS1095B-R</text>
<text x="48.8" y="76.2">~{RESET}/PC6</text>
<text x="55.9" y="73.7">PC5</text>
<text x="111.6" y="75.6">sclk</text>
<text x="111.6" y="73">ss</text>
<text x="119.4" y="74.3">MAX3421</text>
<text x="129.2" y="73">xi</text>
<text x="136.5" y="74.3">R3</text>
<text x="136.5" y="76.2">33</text>
<text x="147.1" y="73">VBUS</text>
<text x="157" y="77.3">J1</text>
<text x="55.9" y="81.3">PD0</text>
<text x="55.9" y="83.8">PD1</text>
<text x="74.9" y="79.4">C8</text>
<text x="74.9" y="81.3">10n</text>
<text x="111.6" y="78.1">miso</text>
<text x="111.6" y="80.6">mosi</text>
<text x="111.6" y="83.2">int</text>
<text x="123.3" y="83.2">VBcomp</text>
<text x="127.9" y="80.6">D-</text>
<text x="127.9" y="78.1">D+</text>
<text x="136.5" y="83.2">R4</text>
<text x="147.1" y="80.6">D-</text>
<text x="147.1" y="78.1">D+</text>
<text x="152.2" y="83.7" transform="rotate(-90 152.2 83.7)">GND</text>
<text x="154.7" y="83.7" transform="rotate(-90 154.7 83.7)">Shield</text>
<text x="55.9" y="88.9">PD3</text>
<text x="55.9" y="86.4">PD2</text>
<text x="71.7" y="88.3">R5</text>
<text x="111.6" y="88.3">gpin0</text>
<text x="124.3" y="88.3">gpout0</text>
<text x="127" y="85.7">GPX</text>
<text x="136.5" y="85.1">33</text>
<text x="137.8" y="88.9">C25</text>
<text x="55.9" y="91.4">PD4</text>
<text x="55.9" y="94">PD5</text>
<text x="71.9" y="90.2">1k</text>
<text x="76.8" y="95.3">D2</text>
<text x="111.6" y="90.8">gpin1</text>
<text x="111.6" y="93.3">gpin2</text>
<text x="111.6" y="95.9">gpin3</text>
<text x="124.3" y="90.8">gpout1</text>
<text x="124.3" y="93.3">gpout2</text>
<text x="124.3" y="95.9">gpout3</text>
<text x="55.9" y="96.5">PD6</text>
<text x="55.9" y="99.1">PD7</text>
<text x="111.6" y="98.4">gpin4</text>
<text x="111.6" y="101">gpin5</text>
<text x="124.3" y="98.4">gpout4</text>
<text x="124.3" y="101">gpout5</text>
<text x="48.6" y="102.6" transform="rotate(-90 48.6 102.6)">GND</text>
<text x="111.6" y="106">gpin7</text>
<text x="111.6" y="103.5">gpin6</text>
<text x="119.8" y="107.1" transform="rotate(-90 119.8 107.1)">gnd</text>
<text x="122.3" y="107.1" transform="rotate(-90 122.3 107.1)">gnd</text>
<text x="124.3" y="103.5">gpout6</text>
<text x="124.3" y="106">gpout7</text>
<text x="94.6" y="113.7">R1</text>
<text x="101" y="113.7">R11</text>
<text x="57.4" y="115.2">+3.3V</text>
<text x="62.3" y="117.1">10u</text>
<text x="62.9" y="114.5">L2</text>
<text x="93.3" y="115.6">49R9</text>
<text x="100.3" y="115.6">49R9</text>
<text x="48.9" y="123.2">C14</text>
<text x="105.9" y="121.7">R12</text>
<text x="106.7" y="123.8">10</text>
<text x="69.9" y="130.8">C15</text>
<text x="74.9" y="130.8">C11</text>
<text x="80" y="130.8">C12</text>
<text x="85.1" y="130.8">C13</text>
<text x="90.2" y="130.8">C28</text>
<text x="110.2" y="129.3">C20</text>
<text x="110.2" y="131.9">22n</text>
<text x="53.2" y="136.5">~{SCS}</text>
<text x="63.9" y="137.3" transform="rotate(-90 63.9 137.3)">VDD</text>
<text x="73.9" y="136.5">TXN</text>
<text x="53.2" y="139.1">SCLK</text>
<text x="53.2" y="141.6">MISO</text>
<text x="69" y="138.3" transform="rotate(-90 69 138.3)">AVDD</text>
<text x="74" y="139.1">TXP</text>
<text x="53.2" y="144.1">MOSI</text>
<text x="53.2" y="146.7">~{INT}</text>
<text x="53.2" y="149.2">~{RST}</text>
<text x="64.1" y="148.6">W5500</text>
<text x="65.4" y="145.4">U1</text>
<text x="73.6" y="144.1">RXN</text>
<text x="73.7" y="146.7">RXP</text>
<text x="91.4" y="148">R6</text>
<text x="91.4" y="149.9">82</text>
<text x="102.8" y="148">C23</text>
<text x="103" y="149.9">6.8n</text>
<text x="43.4" y="155.8">+3.3V</text>
<text x="53.2" y="154.3">PMODE0</text>
<text x="81.2" y="154.9">R7</text>
<text x="38.7" y="160.7">R2</text>
<text x="53.2" y="159.4">PMODE2</text>
<text x="53.2" y="156.8">PMODE1</text>
<text x="81.3" y="156.8">82</text>
<text x="92.1" y="158.1">C19</text>
<text x="92.1" y="160">10n</text>
<text x="97.8" y="160.7">C24</text>
<text x="131.4" y="160.7">T1</text>
<text x="38.6" y="163.2">1M</text>
<text x="53.2" y="164.5">XI/CLKIN</text>
<text x="53.2" y="167">XO</text>
<text x="70.2" y="167">SPDLED</text>
<text x="83.2" y="167.6">100</text>
<text x="83.8" y="165.7">R8</text>
<text x="97.3" y="162.6">6.8n</text>
<text x="127" y="163.2">HY931147C</text>
<text x="128.7" y="167.5" transform="rotate(-90 128.7 167.5)">GND</text>
<text x="131.2" y="167.5" transform="rotate(-90 131.2 167.5)">GND</text>
<text x="26.7" y="170.2">25MHz</text>
<text x="28.6" y="168.3">Y1</text>
<text x="53.2" y="172.1">RSVD</text>
<text x="69.8" y="169.5">LINKLED</text>
<text x="70.1" y="172.1">DUPLED</text>
<text x="102.7" y="168.3">+3.3V</text>
<text x="28.6" y="175.9">C3</text>
<text x="28.6" y="178.4">10p</text>
<text x="53.2" y="174.6">RSVD</text>
<text x="53.2" y="177.2">RSVD</text>
<text x="53.2" y="179.7">RSVD</text>
<text x="70.2" y="179.7">EXRES1</text>
<text x="70.7" y="174.6">ACTLED</text>
<text x="83.2" y="178.4">100</text>
<text x="83.8" y="176.5">R9</text>
<text x="43.8" y="184.2">10p</text>
<text x="44.5" y="182.2">C5</text>
<text x="53.2" y="182.2">RSVD</text>
<text x="71.5" y="184.8">TOCAP</text>
<text x="73.8" y="182.2">VBG</text>
<text x="95.1" y="182.7">R10</text>
<text x="95.1" y="185.2">12.4k</text>
<text x="53.2" y="187.3">RSVD</text>
<text x="63.9" y="188.3" transform="rotate(-90 63.9 188.3)">GND</text>
<text x="69" y="188.3" transform="rotate(-90 69 188.3)">AGND</text>
<text x="72.6" y="187.3">1V2O</text>
<text x="74.9" y="191.8">C16</text>
<text x="90.2" y="191.8">C18</text>
<text x="74.9" y="193.7">10n</text>
<text x="90.2" y="193.7">4.7u</text>
</g>
<g font-size="1.8" fill="#840000">
<text x="88.4" y="21">+PoE</text>
<text x="83.8" y="24.8">1</text>
<text x="83.8" y="27.3">2</text>
<text x="83.8" y="29.8">3</text>
<text x="99" y="29.8">6</text>
<text x="99" y="27.3">7</text>
<text x="124.4" y="29.8">3</text>
<text x="137.1" y="29.8">2</text>
<text x="47.4" y="31.4" transform="rotate(-90 47.4 31.4)">4</text>
<text x="49.9" y="32" transform="rotate(-90 49.9 32)">18</text>
<text x="83.8" y="32.4">4</text>
<text x="99" y="32.4">5</text>
<text x="32.4" y="41.9">19</text>
<text x="32.4" y="36.8">20</text>
<text x="60.3" y="36.8">12</text>
<text x="60.3" y="39.4">13</text>
<text x="60.3" y="41.9">14</text>
<text x="66.2" y="40.7">INT_USB</text>
<text x="131.2" y="37.1" transform="rotate(-90 131.2 37.1)">1</text>
<text x="32.4" y="44.4">22</text>
<text x="60.3" y="44.4">15</text>
<text x="60.3" y="47">16</text>
<text x="66.2" y="45.8">MOSI</text>
<text x="66.2" y="43.3">RST_USB</text>
<text x="60.3" y="49.5">17</text>
<text x="60.9" y="52.1">7</text>
<text x="66.2" y="48.4">MISO</text>
<text x="66.2" y="50.9">SCLK</text>
<text x="128.9" y="52.7">1</text>
<text x="132.5" y="49.2" transform="rotate(-90 132.5 49.2)">2</text>
<text x="135.2" y="52.7">3</text>
<text x="60.3" y="59.7">23</text>
<text x="60.9" y="54.6">8</text>
<text x="64.7" y="57.1">1</text>
<text x="71.1" y="57.1">3</text>
<text x="132.5" y="58.1" transform="rotate(-90 132.5 58.1)">4</text>
<text x="60.3" y="62.2">24</text>
<text x="60.3" y="64.8">25</text>
<text x="68.3" y="62.5" transform="rotate(-90 68.3 62.5)">2</text>
<text x="60.3" y="67.3">26</text>
<text x="60.3" y="69.8">27</text>
<text x="66.8" y="71.2">RST_ETH</text>
<text x="98.8" y="70.6">RST_USB</text>
<text x="108.6" y="69.2">12</text>
<text x="108.6" y="71.7">14</text>
<text x="118.5" y="66.9" transform="rotate(-90 118.5 66.9)">23</text>
<text x="121" y="66.3" transform="rotate(-90 121 66.3)">2</text>
<text x="131.4" y="71.7">24</text>
<text x="131.4" y="69.2">25</text>
<text x="144.1" y="71.7">1</text>
<text x="60.3" y="72.4">28</text>
<text x="60.3" y="74.9">29</text>
<text x="73.8" y="76.3">RST</text>
<text x="99.8" y="73.1">SS_USB</text>
<text x="102.2" y="75.7">SCLK</text>
<text x="108.6" y="74.3">13</text>
<text x="108.6" y="76.8">15</text>
<text x="131.4" y="76.8">21</text>
<text x="144.1" y="76.8">3</text>
<text x="60.3" y="80">30 RxD</text>
<text x="60.3" y="82.5">31 TxD</text>
<text x="60.3" y="80">30</text>
<text x="60.3" y="82.5">31</text>
<text x="99.3" y="83.3">INT_USB</text>
<text x="102.4" y="80.7">MOSI</text>
<text x="102.4" y="78.2">MISO</text>
<text x="108.6" y="79.4">16</text>
<text x="108.6" y="81.9">18</text>
<text x="131.4" y="79.4">20</text>
<text x="131.4" y="81.9">22</text>
<text x="144.1" y="79.4">2</text>
<text x="60.3" y="85.1">32</text>
<text x="60.9" y="87.6">1</text>
<text x="108.6" y="87">26</text>
<text x="108.6" y="89.5">27</text>
<text x="131.4" y="84.4">17</text>
<text x="132" y="87">4</text>
<text x="132" y="89.5">5</text>
<text x="150.9" y="86.7" transform="rotate(-90 150.9 86.7)">4</text>
<text x="153.4" y="86.7" transform="rotate(-90 153.4 86.7)">5</text>
<text x="60.3" y="95.2">10</text>
<text x="60.9" y="90.2">2</text>
<text x="60.9" y="92.7">9</text>
<text x="91.6" y="92.8">MOSI</text>
<text x="91.6" y="95.3">MISO</text>
<text x="108.6" y="92.1">28</text>
<text x="108.6" y="94.6">29</text>
<text x="132" y="92.1">6</text>
<text x="132" y="94.6">7</text>
<text x="60.3" y="97.8">11</text>
<text x="64.9" y="96.6">SS_ETH</text>
<text x="64.9" y="99.2">SS_USB</text>
<text x="91.6" y="100.4">RST</text>
<text x="91.6" y="97.9">SCLK</text>
<text x="108.6" y="97.1">30</text>
<text x="108.6" y="99.7">31</text>
<text x="132" y="97.1">8</text>
<text x="132" y="99.7">9</text>
<text x="47.4" y="105.1" transform="rotate(-90 47.4 105.1)">3</text>
<text x="108.6" y="102.2">32</text>
<text x="109.2" y="104.8">1</text>
<text x="131.4" y="102.2">10</text>
<text x="131.4" y="104.8">11</text>
<text x="118.5" y="110.1" transform="rotate(-90 118.5 110.1)">19</text>
<text x="121" y="109.5" transform="rotate(-90 121 109.5)">3</text>
<text x="38.6" y="136.6">SS_ETH</text>
<text x="50.1" y="135.2">32</text>
<text x="50.1" y="137.8">33</text>
<text x="62.6" y="133" transform="rotate(-90 62.6 133)">28</text>
<text x="67.7" y="132.4" transform="rotate(-90 67.7 132.4)">4</text>
<text x="78.7" y="135.2">1</text>
<text x="78.7" y="137.8">2</text>
<text x="113" y="137.8">5</text>
<text x="121.5" y="132.8">+PoE</text>
<text x="129.9" y="134.9" transform="rotate(-90 129.9 134.9)">9</text>
<text x="135" y="135.5" transform="rotate(-90 135 135.5)">10</text>
<text x="40.6" y="139.2">SCLK</text>
<text x="40.8" y="141.7">MISO</text>
<text x="50.1" y="140.3">34</text>
<text x="50.1" y="142.9">35</text>
<text x="78.7" y="142.9">5</text>
<text x="113" y="140.3">4</text>
<text x="113" y="142.9">6</text>
<text x="37.5" y="149.3">RST_ETH</text>
<text x="40.8" y="144.2">MOSI</text>
<text x="50.1" y="145.4">36</text>
<text x="50.1" y="147.9">37</text>
<text x="78.7" y="145.4">6</text>
<text x="50.1" y="155.6">44</text>
<text x="50.1" y="153">45</text>
<text x="113" y="150.5">1</text>
<text x="113" y="155.6">2</text>
<text x="113" y="153">3</text>
<text x="50.1" y="158.1">43</text>
<text x="104.2" y="159.5">link</text>
<text x="112.4" y="160.6">13</text>
<text x="112.4" y="158.1">14</text>
<text x="50.1" y="163.2">30</text>
<text x="50.1" y="165.7">31</text>
<text x="78.1" y="165.7">24</text>
<text x="104.7" y="164.6">act</text>
<text x="112.4" y="165.7">11</text>
<text x="112.4" y="163.2">12</text>
<text x="50.1" y="170.8">38</text>
<text x="50.1" y="173.3">39</text>
<text x="78.1" y="168.3">25</text>
<text x="78.1" y="170.8">26</text>
<text x="78.1" y="173.3">27</text>
<text x="93.5" y="169.6">link</text>
<text x="127.4" y="171.1" transform="rotate(-90 127.4 171.1)">15</text>
<text x="129.9" y="171.1" transform="rotate(-90 129.9 171.1)">16</text>
<text x="50.1" y="175.9">40</text>
<text x="50.1" y="178.4">41</text>
<text x="78.1" y="178.4">10</text>
<text x="93.5" y="174.7">act</text>
<text x="50.1" y="181">42</text>
<text x="78.1" y="181">18</text>
<text x="78.1" y="183.5">20</text>
<text x="50.1" y="186">23</text>
<text x="62.6" y="191.4" transform="rotate(-90 62.6 191.4)">29</text>
<text x="67.7" y="190.8" transform="rotate(-90 67.7 190.8)">3</text>
<text x="78.1" y="186">22</text>
</g>
<g font-size="1.1" fill="#840000">
<text x="37" y="171.4">1</text>
<text x="39.1" y="169.9" transform="rotate(-90 39.1 169.9)">4</text>
<text x="40.8" y="171.4">3</text>
<text x="39.1" y="174.4" transform="rotate(-90 39.1 174.4)">2</text>
</g>
<g font-size=".8" fill="#840000">
<text x="130.2" y="136.5">+</text>
<text x="139.6" y="137.1">1</text>
<text x="140.8" y="137.1">Tx+</text>
<text x="139.5" y="142.5">4</text>
<text x="139.6" y="139.8">5</text>
<text x="139.5" y="144.9">2</text>
<text x="139.6" y="150">3</text>
<text x="140.7" y="144.9">Tx-</text>
<text x="140.8" y="150">Rx+</text>
<text x="139.7" y="152.4">7</text>
<text x="139.7" y="154.9">8</text>
<text x="117.9" y="159.7">Green</text>
<text x="139.6" y="157.6">6</text>
<text x="140.8" y="157.6">Rx-</text>
<text x="117.8" y="165">Yellow</text>
</g>
</svg>
